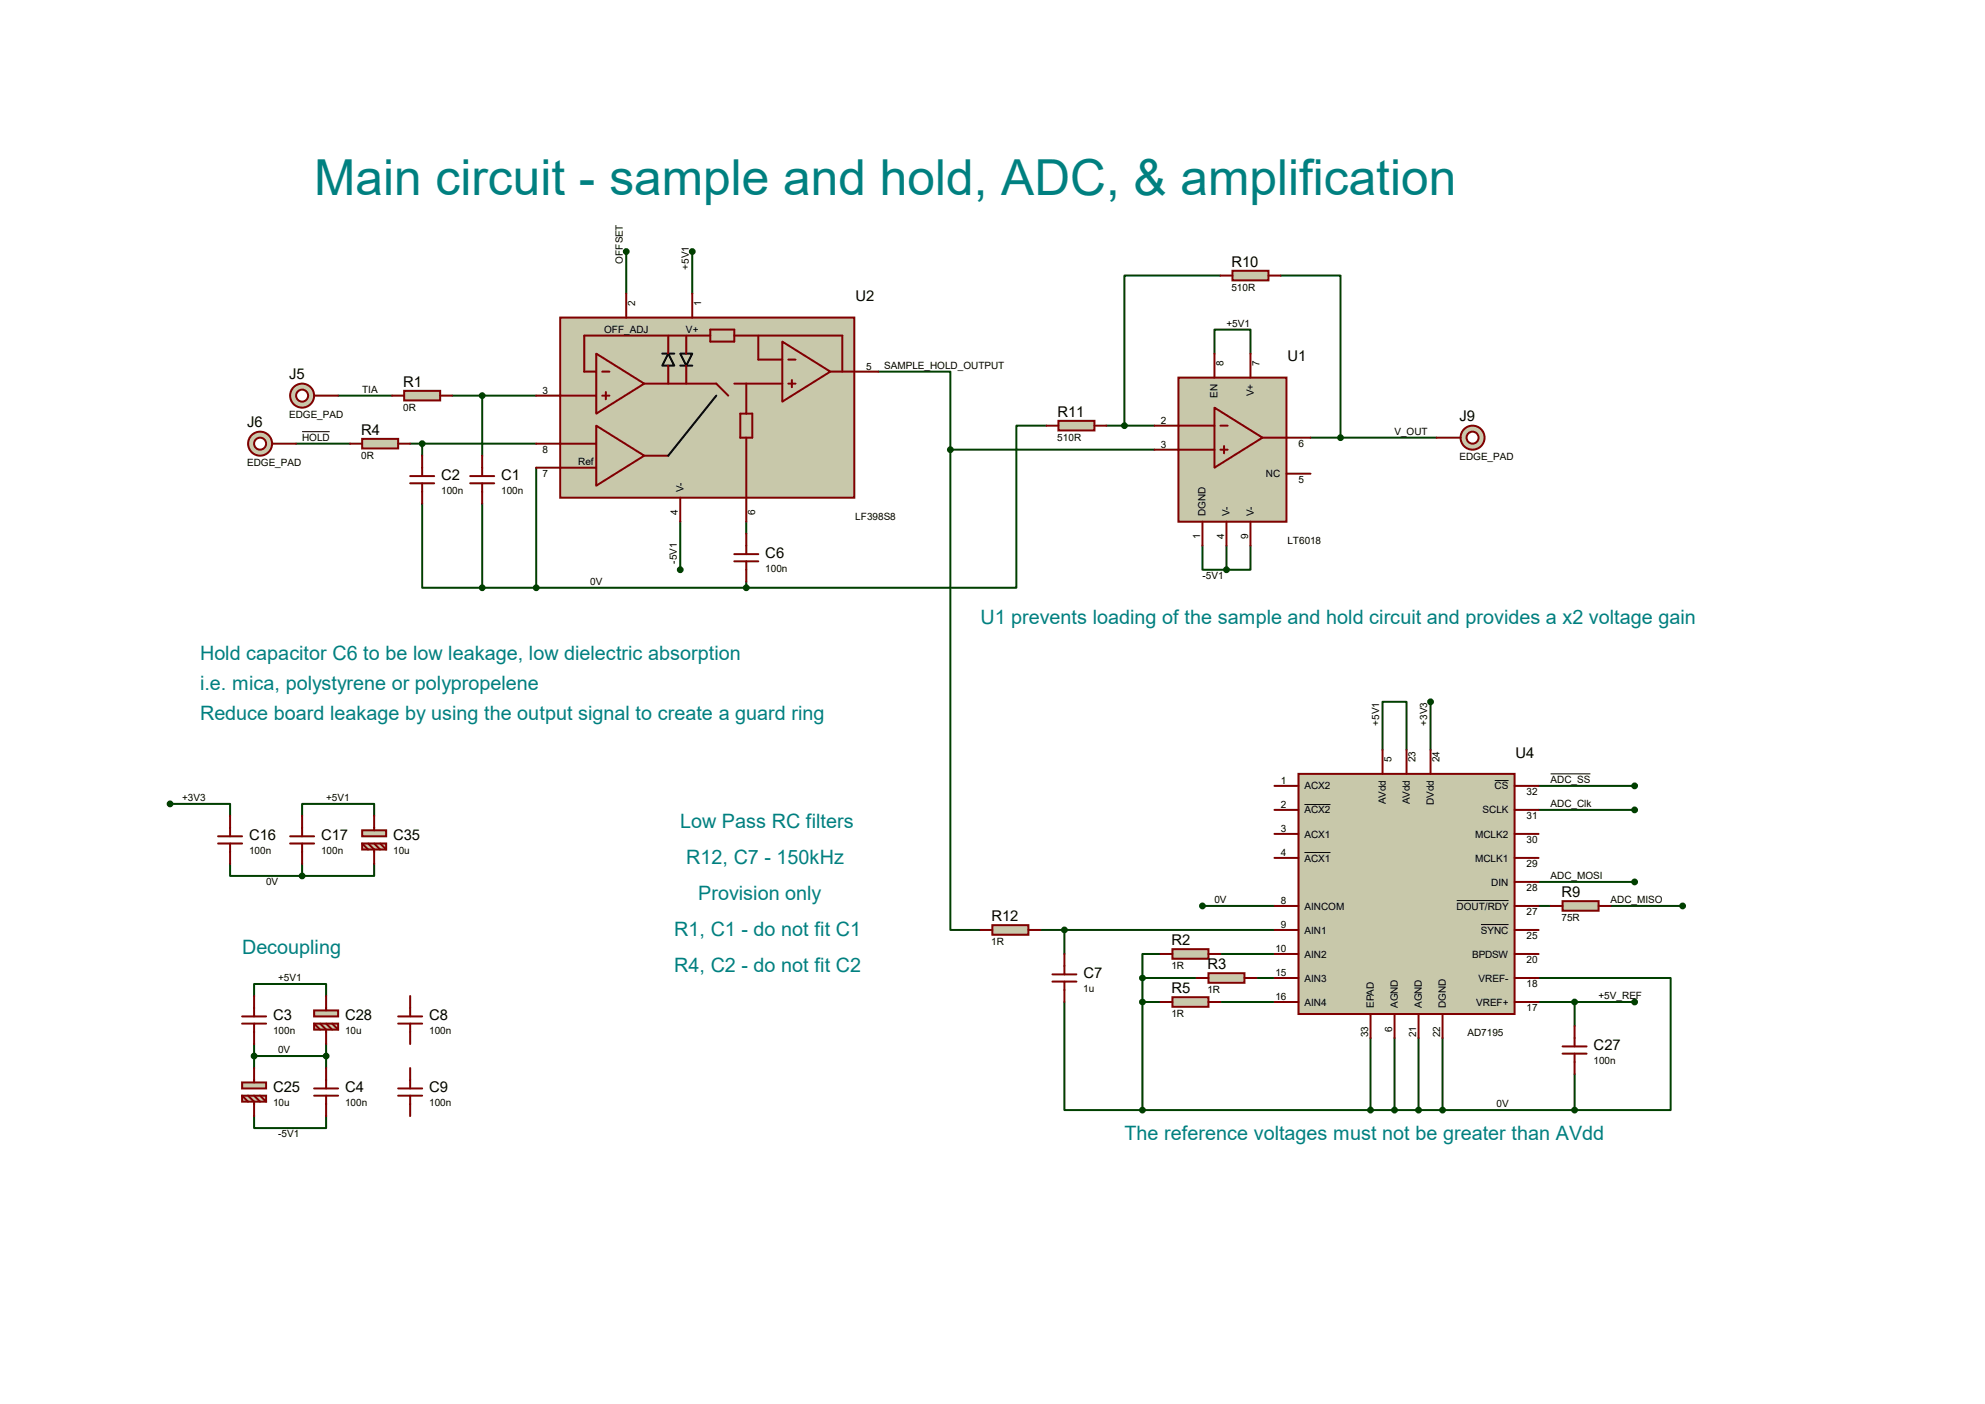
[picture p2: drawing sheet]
<svg xmlns="http://www.w3.org/2000/svg" width="420mm" height="297mm" viewBox="0 0 420 297" stroke-linecap="round" stroke-linejoin="round" font-family="sans-serif">
<g fill="none" stroke="#004000" stroke-width=".42">
<path d="M132.5 53.2v8.9M146.5 53.2v8.9M258.2 58.3h-20.3v31.7M270.9 58.3h12.7v34.3M185.8 78.6h15.3v16.5M257 74.8v-5.1h7.6v5.1M62.7 93.9h11.4M71.5 83.7h11.5M86.8 93.9h26.7M89.3 93.9v2.5M95.7 83.7h17.8M102 83.7v12.7"/>
<path d="M113.5 98.9v25.4M201.1 95.1v101.6h6.3M201.1 95.1h43.2M221.4 90h-6.3v34.3h-57.2M234.1 90h10.2M277.3 92.6h26.7M89.3 106.6v17.7h12.7M102 106.6v17.7M143.9 110.4v10.1M157.9 110.4v2.5M254.4 115.4v5.1h5.1M259.5 115.4v5.1"/>
<path d="M264.6 115.4v5.1h-5.1M102 124.3h55.9M157.9 123.1v1.2M292.5 158.6v-10.1h5.1v10.1M302.7 148.5v10.1M36 170.1h12.7v2.5M63.9 172.6v-2.5h15.3v2.5M325.5 166.2h20.4M325.5 171.3h20.4M48.7 182.8v2.5h15.2M63.9 182.8v2.5M79.2 182.8v2.5h-15.3"/>
<path d="M220.1 196.7h49.6M225.2 196.7v5.1M254.4 191.6h15.3M325.5 191.6h2.6M325.5 186.6h20.4M340.8 191.6h15.2M53.8 210.7v-2.5h15.2v2.5M225.2 212v22.8h16.5M241.7 212h3.8M241.7 206.9h11.5M241.7 206.9v27.9M245.5 201.8h-3.8v5.1"/>
<path d="M258.2 212h11.5M258.2 201.8h11.5M265.9 206.9h3.8M290 219.6v15.2M295.1 219.6v15.2M300.1 219.6v15.2M305.2 219.6v15.2M325.5 206.9h28v27.9h-20.3M325.5 212h20.4M333.2 212v5M53.8 236.1v2.5h15.2v-2.5M53.8 223.4h15.2"/>
<path d="M53.8 220.9v5M69 220.9v5M241.7 234.8h91.5M333.2 227.2v7.6"/>
</g>
<path d="M63.9 91.3h5.9M328.1 163.7h8.4" fill="none" stroke="#000" stroke-width=".21"/>
<path d="M274.7 163.7h45.8v50.8h-45.8z" fill="#c8c8aa" stroke="#800000" stroke-width=".42"/>
<g fill="none" stroke="#800000" stroke-width=".42">
<path d="M292.5 158.6v5.1M297.6 158.6v5.1M302.7 158.6v5.1M46.1 178.4h5.1M46.1 176.9h5.1M48.7 172.6v4.3M48.7 178.4v4.4M61.4 178.4h5.1M61.4 176.9h5.1M63.9 172.6v4.3M63.9 178.4v4.4M269.7 176.4h5"/>
<path d="M269.7 171.3h5M269.7 166.2h5M320.5 176.4h5M320.5 171.3h5M320.5 166.2h5M269.7 191.6h5M269.7 196.7h5M269.7 181.5h5M320.5 191.6h5M320.5 196.7h5M320.5 186.6h5M320.5 181.5h5"/>
<path d="M269.7 201.8h5M269.7 206.9h5M269.7 212h5M290 214.5v5.1M295.1 214.5v5.1M300.1 214.5v5.1M305.2 214.5v5.1M320.5 201.8h5M320.5 206.9h5M320.5 212h5"/>
</g>
<path d="M276 170.2h5.5M316.3 165.1h2.9M276 180.3h5.5M308.2 190.5h11M313.4 195.6h5.8" fill="none" stroke="#000" stroke-width=".21"/>
<g fill="#004000" stroke="#004000" stroke-width=".42">
<circle cx="345.9" cy="212" r=".51"/>
<circle cx="254.4" cy="191.6" r=".51"/>
<circle cx="302.7" cy="148.5" r=".51"/>
<circle cx="345.9" cy="186.6" r=".51"/>
<circle cx="345.9" cy="166.2" r=".51"/>
<circle cx="345.9" cy="171.3" r=".51"/>
</g>
<g fill="#c8c8aa" stroke="#800000" stroke-width=".42">
<path d="M249.3 79.9h22.9v30.5h-22.9z"/>
<path d="M257 86.2l10.1 6.4-10.1 6.3z"/>
</g>
<path d="M257 74.8v5.1M264.6 74.8v5.1M244.3 90h12.7M244.3 95.1h12.7M258.2 90h1.6M258.2 95.1h1.6M259 94.4v1.5M267.1 92.6h10.2M254.4 110.4v5M259.5 110.4v5M264.6 110.4v5M272.2 100.2h5.1" fill="none" stroke="#800000" stroke-width=".42"/>
<circle cx="259.5" cy="120.5" r=".51" fill="#004000" stroke="#004000" stroke-width=".42"/>
<path d="M85.5 82.7h7.6v2h-7.6z" fill="#c8c8aa" stroke="#800000" stroke-width=".42"/>
<path d="M83 83.7h2.5M93.1 83.7h2.6M333.2 217v4.4M330.6 222.9h5.1M330.6 221.4h5.1M333.2 222.9v4.3" fill="none" stroke="#800000" stroke-width=".42"/>
<g fill="#004000" stroke="#004000" stroke-width=".42">
<circle cx="69" cy="223.4" r=".51"/>
<circle cx="53.8" cy="223.4" r=".51"/>
</g>
<g fill="#c8c8aa" stroke="#800000" stroke-width=".42">
<path d="M66.5 213.7h5v1.3h-5z"/>
<path d="M66.5 216.5h5v1.3h-5z"/>
</g>
<path d="M66.5 216.5l1.2 1.3M67.7 216.5l1.3 1.3v3.1M69 210.7v3M69 216.5l1.3 1.3M70.3 216.5l1.2 1.3" fill="none" stroke="#800000" stroke-width=".42"/>
<g fill="#c8c8aa" stroke="#800000" stroke-width=".42">
<path d="M51.2 229h5.1v1.3h-5.1z"/>
<path d="M51.2 231.8h5.1v1.2h-5.1z"/>
</g>
<g fill="none" stroke="#800000" stroke-width=".42">
<path d="M51.2 216.5h5.1M51.2 215h5.1M53.8 210.7v4.3M53.8 216.5v4.4M51.2 231.8l1.3 1.2M52.5 231.8l1.3 1.2v3.1M53.8 225.9v3.1M53.8 231.8l1.2 1.2M55 231.8l1.3 1.2M66.5 231.8h5M66.5 230.3h5M69 225.9v4.4"/>
<path d="M69 231.8v4.3"/>
</g>
<g fill="#004000" stroke="#004000" stroke-width=".42">
<circle cx="36" cy="170.1" r=".51"/>
<circle cx="290" cy="234.8" r=".51"/>
<circle cx="295.1" cy="234.8" r=".51"/>
<circle cx="300.1" cy="234.8" r=".51"/>
<circle cx="305.2" cy="234.8" r=".51"/>
</g>
<g fill="#c8c8aa" stroke="#800000" stroke-width=".42">
<path d="M76.6 175.6h5.1v1.3h-5.1z"/>
<path d="M76.6 178.4h5.1v1.3h-5.1z"/>
</g>
<path d="M76.6 178.4l1.3 1.3M77.9 178.4l1.3 1.3v3.1M79.2 172.6v3M79.2 178.4l1.2 1.3M80.4 178.4l1.3 1.3" fill="none" stroke="#800000" stroke-width=".42"/>
<circle cx="63.9" cy="185.3" r=".51" fill="#004000" stroke="#004000" stroke-width=".42"/>
<path d="M330.6 190.6h7.6v2.1h-7.6z" fill="#c8c8aa" stroke="#800000" stroke-width=".42"/>
<path d="M328.1 191.6h2.5M338.2 191.6h2.6" fill="none" stroke="#800000" stroke-width=".42"/>
<g fill="#004000" stroke="#004000" stroke-width=".42">
<circle cx="356" cy="191.6" r=".51"/>
<circle cx="333.2" cy="212" r=".51"/>
<circle cx="333.2" cy="234.8" r=".51"/>
</g>
<path d="M248.1 200.8h7.6v2h-7.6z" fill="#c8c8aa" stroke="#800000" stroke-width=".42"/>
<path d="M245.5 201.8h2.6M255.7 201.8h2.5" fill="none" stroke="#800000" stroke-width=".42"/>
<path d="M255.7 205.9h7.6v2h-7.6z" fill="#c8c8aa" stroke="#800000" stroke-width=".42"/>
<path d="M253.2 206.9h2.5M263.3 206.9h2.6" fill="none" stroke="#800000" stroke-width=".42"/>
<path d="M248.1 210.9h7.6v2.1h-7.6z" fill="#c8c8aa" stroke="#800000" stroke-width=".42"/>
<path d="M245.5 212h2.6M255.7 212h2.5" fill="none" stroke="#800000" stroke-width=".42"/>
<circle cx="241.7" cy="206.9" r=".51" fill="#004000" stroke="#004000" stroke-width=".42"/>
<circle cx="63.9" cy="83.7" r="2.54" fill="#c8c8aa" stroke="#800000" stroke-width=".42"/>
<circle cx="63.9" cy="83.7" r="1.27" fill="#fff" stroke="#800000" stroke-width=".42"/>
<path d="M66.5 83.7h5" fill="none" stroke="#800000" stroke-width=".42"/>
<g fill="#c8c8aa" stroke="#800000" stroke-width=".42">
<path d="M118.5 67.2h62.3v38.1h-62.3z"/>
<path d="M126.2 74.8l10.1 6.4-10.1 6.3z"/>
</g>
<path d="M123.6 78.6h2.6M127.4 78.6h1.5M118.5 83.7h7.7M127.4 83.7h1.5M128.2 82.9v1.6M136.3 81.2h15.3" fill="none" stroke="#800000" stroke-width=".42"/>
<path d="M165.5 72.3l10.2 6.3-10.2 6.4z" fill="#c8c8aa" stroke="#800000" stroke-width=".42"/>
<path d="M166.8 76.1h1.5M175.7 78.6h5.1M166.8 81.2h1.5M167.6 80.4v1.5" fill="none" stroke="#800000" stroke-width=".42"/>
<path d="M126.2 90l10.1 6.4-10.1 6.3z" fill="#c8c8aa" stroke="#800000" stroke-width=".42"/>
<g fill="none" stroke="#800000" stroke-width=".42">
<path d="M132.5 62.1v5.1M141.4 71v3.8M141.4 77.3v3.9M145.2 71v3.8M145.2 77.3v3.9M146.5 62.1v5.1M150.3 69.7h5.1v2.6h-5.1zM150.3 71h-26.7v7.6M155.4 71h22.8v7.6M160.4 71v5.1h5.1M180.8 78.6h5M113.5 93.9h12.7"/>
<path d="M113.5 98.9h12.7M113.5 83.7h5M136.3 96.4h5.1M151.6 81.2l2.5 2.5M155.4 81.2h10.1M156.6 87.5h2.6v5.1h-2.6zM157.9 81.2v6.3M157.9 92.6v17.8M143.9 105.3v5.1"/>
</g>
<path d="M140.1 74.8h2.6M141.4 74.8l1.3 2.5h-2.6zM143.9 74.8h2.6l-1.3 2.5zM143.9 77.3h2.6M151.6 83.7l-10.2 12.7" fill="none" stroke="#000" stroke-width=".42"/>
<path d="M76.6 92.8h7.6v2.1h-7.6z" fill="#c8c8aa" stroke="#800000" stroke-width=".42"/>
<path d="M74.1 93.9h2.5M84.2 93.9h2.6" fill="none" stroke="#800000" stroke-width=".42"/>
<circle cx="55" cy="93.9" r="2.54" fill="#c8c8aa" stroke="#800000" stroke-width=".42"/>
<circle cx="55" cy="93.9" r="1.27" fill="#fff" stroke="#800000" stroke-width=".42"/>
<g fill="none" stroke="#800000" stroke-width=".42">
<path d="M57.6 93.9h5.1M89.3 96.4v4.3M102 96.4v4.3M86.8 102.2h5.1M86.8 100.7h5.1M89.3 102.2v4.4M99.5 102.2h5.1M99.5 100.7h5.1M102 102.2v4.4M155.4 118.7h5M155.4 117.2h5M157.9 112.9v4.3"/>
<path d="M157.9 118.7v4.4"/>
</g>
<g fill="#004000" stroke="#004000" stroke-width=".42">
<circle cx="102" cy="83.7" r=".51"/>
<circle cx="89.3" cy="93.9" r=".51"/>
<circle cx="146.5" cy="53.2" r=".51"/>
<circle cx="132.5" cy="53.2" r=".51"/>
<circle cx="143.9" cy="120.5" r=".51"/>
<circle cx="102" cy="124.3" r=".51"/>
<circle cx="113.5" cy="124.3" r=".51"/>
</g>
<path d="M260.8 57.3h7.6v2h-7.6z" fill="#c8c8aa" stroke="#800000" stroke-width=".42"/>
<path d="M258.2 58.3h2.6M268.4 58.3h2.5" fill="none" stroke="#800000" stroke-width=".42"/>
<path d="M223.9 89h7.7v2.1h-7.7z" fill="#c8c8aa" stroke="#800000" stroke-width=".42"/>
<path d="M221.4 90h2.5M231.6 90h2.5" fill="none" stroke="#800000" stroke-width=".42"/>
<path d="M210 195.7h7.6v2h-7.6z" fill="#c8c8aa" stroke="#800000" stroke-width=".42"/>
<path d="M207.4 196.7h2.6M217.6 196.7h2.5M222.7 207.6h5.1M222.7 206.1h5.1M225.2 201.8v4.3M225.2 207.6v4.4" fill="none" stroke="#800000" stroke-width=".42"/>
<g fill="#004000" stroke="#004000" stroke-width=".42">
<circle cx="225.2" cy="196.7" r=".51"/>
<circle cx="201.1" cy="95.1" r=".51"/>
</g>
<circle cx="311.6" cy="92.6" r="2.54" fill="#c8c8aa" stroke="#800000" stroke-width=".42"/>
<circle cx="311.6" cy="92.6" r="1.27" fill="#fff" stroke="#800000" stroke-width=".42"/>
<path d="M304 92.6h5M84.2 216.5h5.1M84.2 215h5.1M86.8 210.7v4.3M86.8 216.5v4.4M84.2 231.8h5.1M84.2 230.3h5.1M86.8 225.9v4.4M86.8 231.8v4.3" fill="none" stroke="#800000" stroke-width=".42"/>
<g fill="#004000" stroke="#004000" stroke-width=".42">
<circle cx="241.7" cy="234.8" r=".51"/>
<circle cx="241.7" cy="212" r=".51"/>
<circle cx="283.6" cy="92.6" r=".51"/>
<circle cx="237.9" cy="90" r=".51"/>
<circle cx="157.9" cy="124.3" r=".51"/>
</g>
<text font-size="10.5" fill="#008080" x="66.5" y="41.1">Main circuit - sample and hold, ADC, &amp; amplification</text>
<g font-size="4.2" fill="#008080">
<text x="207.4" y="132">U1 prevents loading of the sample and hold circuit and provides a x2 voltage gain</text>
<text x="42.3" y="139.6">Hold capacitor C6 to be low leakage, low dielectric absorption</text>
<text x="42.3" y="145.9">i.e. mica, polystyrene or polypropelene</text>
<text x="42.3" y="152.3">Reduce board leakage by using the output signal to create a guard ring</text>
<text x="143.9" y="175.1">Low Pass RC filters</text>
<text x="145.2" y="182.8">R12, C7 - 150kHz</text>
<text x="147.7" y="190.4">Provision only</text>
<text x="142.7" y="198">R1, C1 - do not fit C1</text>
<text x="51.2" y="201.8">Decoupling</text>
<text x="142.7" y="205.6">R4, C2 - do not fit C2</text>
<text x="237.9" y="241.2">The reference voltages must not be greater than AVdd</text>
</g>
<g font-size="3.1">
<text x="260.6" y="56.4">R10</text>
<text x="181" y="63.8">U2</text>
<text x="272.4" y="76.5">U1</text>
<text x="61.2" y="80.3">J5</text>
<text x="85.3" y="81.8">R1</text>
<text x="223.7" y="88.1">R11</text>
<text x="308.8" y="89.2">J9</text>
<text x="52.3" y="90.4">J6</text>
<text x="76.4" y="91.9">R4</text>
<text x="93.3" y="101.6">C2</text>
<text x="106" y="101.6">C1</text>
<text x="161.9" y="118.1">C6</text>
<text x="320.7" y="160.3">U4</text>
<text x="52.7" y="177.8">C16</text>
<text x="67.9" y="177.8">C17</text>
<text x="83.2" y="177.8">C35</text>
<text x="330.4" y="189.7">R9</text>
<text x="209.8" y="194.8">R12</text>
<text x="247.9" y="199.9">R2</text>
<text x="229.2" y="207">C7</text>
<text x="255.5" y="205">R3</text>
<text x="57.8" y="215.9">C3</text>
<text x="73" y="215.9">C28</text>
<text x="90.8" y="215.9">C8</text>
<text x="247.9" y="210.1">R5</text>
<text x="337.2" y="222.2">C27</text>
<text x="57.8" y="231.1">C25</text>
<text x="73" y="231.1">C4</text>
<text x="90.8" y="231.1">C9</text>
</g>
<g font-size="2.1">
<text x="131.8" y="55.8" transform="rotate(-90 131.8 55.8)">OFFSET</text>
<text x="145.8" y="57" transform="rotate(-90 145.8 57)">+5V1</text>
<text x="134.4" y="64.7" transform="rotate(-90 134.4 64.7)">2</text>
<text x="148.4" y="64.7" transform="rotate(-90 148.4 64.7)">1</text>
<text x="260.5" y="61.5">510R</text>
<text x="127.8" y="70.4">OFF_ADJ</text>
<text x="145.1" y="70.4">V+</text>
<text x="259.5" y="69.1">+5V1</text>
<text x="258.9" y="77.4" transform="rotate(-90 258.9 77.4)">8</text>
<text x="266.5" y="77.4" transform="rotate(-90 266.5 77.4)">7</text>
<text x="76.6" y="83.1">TIA</text>
<text x="114.8" y="83.3">3</text>
<text x="183.3" y="78.2">5</text>
<text x="187.1" y="78">SAMPLE_HOLD_OUTPUT</text>
<text x="265.3" y="83.8" transform="rotate(-90 265.3 83.8)">V+</text>
<text x="61.2" y="88.4">EDGE_PAD</text>
<text x="85.3" y="86.9">0R</text>
<text x="245.6" y="89.7">2</text>
<text x="257.6" y="84.1" transform="rotate(-90 257.6 84.1)">EN</text>
<text x="63.9" y="93.3">HOLD</text>
<text x="114.8" y="95.8">8</text>
<text x="223.7" y="93.2">510R</text>
<text x="245.6" y="94.7">3</text>
<text x="274.7" y="94.5">6</text>
<text x="295" y="92">V_OUT</text>
<text x="52.3" y="98.6">EDGE_PAD</text>
<text x="76.4" y="97">0R</text>
<text x="114.8" y="100.9">7</text>
<text x="122.3" y="98.3">Ref</text>
<text x="267.9" y="101">NC</text>
<text x="308.8" y="97.3">EDGE_PAD</text>
<text x="93.3" y="104.5">100n</text>
<text x="106" y="104.5">100n</text>
<text x="144.6" y="104" transform="rotate(-90 144.6 104)">V-</text>
<text x="274.7" y="102.2">5</text>
<text x="143.4" y="109" transform="rotate(-90 143.4 109)">4</text>
<text x="159.8" y="109" transform="rotate(-90 159.8 109)">6</text>
<text x="181" y="110">LF398S8</text>
<text x="255.1" y="109.1" transform="rotate(-90 255.1 109.1)">DGND</text>
<text x="260.2" y="109.1" transform="rotate(-90 260.2 109.1)">V-</text>
<text x="265.3" y="109.1" transform="rotate(-90 265.3 109.1)">V-</text>
<text x="143.2" y="119.3" transform="rotate(-90 143.2 119.3)">-5V1</text>
<text x="253.9" y="114.1" transform="rotate(-90 253.9 114.1)">1</text>
<text x="259" y="114.1" transform="rotate(-90 259 114.1)">4</text>
<text x="264.1" y="114.1" transform="rotate(-90 264.1 114.1)">9</text>
<text x="272.4" y="115.1">LT6018</text>
<text x="124.9" y="123.7">0V</text>
<text x="161.9" y="121">100n</text>
<text x="254.4" y="122.5">-5V1</text>
<text x="291.8" y="153.6" transform="rotate(-90 291.8 153.6)">+5V1</text>
<text x="302" y="153.6" transform="rotate(-90 302 153.6)">+3V3</text>
<text x="294.4" y="161.2" transform="rotate(-90 294.4 161.2)">5</text>
<text x="299.5" y="161.2" transform="rotate(-90 299.5 161.2)">23</text>
<text x="304.6" y="161.2" transform="rotate(-90 304.6 161.2)">24</text>
<text x="271" y="165.9">1</text>
<text x="276" y="167">ACX2</text>
<text x="316.2" y="167">CS</text>
<text x="328.1" y="165.7">ADC_SS</text>
<text x="38.5" y="169.5">+3V3</text>
<text x="69" y="169.5">+5V1</text>
<text x="271" y="170.9">2</text>
<text x="276" y="172.1">ACX2</text>
<text x="293.2" y="170" transform="rotate(-90 293.2 170)">AVdd</text>
<text x="298.3" y="170" transform="rotate(-90 298.3 170)">AVdd</text>
<text x="303.4" y="170.2" transform="rotate(-90 303.4 170.2)">DVdd</text>
<text x="313.7" y="172.1">SCLK</text>
<text x="323" y="173.3">31</text>
<text x="323" y="168.2">32</text>
<text x="328.1" y="170.7">ADC_Clk</text>
<text x="271" y="176">3</text>
<text x="276" y="177.2">ACX1</text>
<text x="312.1" y="177.2">MCLK2</text>
<text x="323" y="178.4">30</text>
<text x="52.7" y="180.7">100n</text>
<text x="67.9" y="180.7">100n</text>
<text x="83.2" y="180.7">10u</text>
<text x="271" y="181.1">4</text>
<text x="276" y="182.2">ACX1</text>
<text x="312.1" y="182.2">MCLK1</text>
<text x="323" y="183.4">29</text>
<text x="328.1" y="186">ADC_MOSI</text>
<text x="56.3" y="187.2">0V</text>
<text x="256.9" y="191.1">0V</text>
<text x="271" y="191.3">8</text>
<text x="315.5" y="187.3">DIN</text>
<text x="323" y="188.5">28</text>
<text x="340.8" y="191.1">ADC_MISO</text>
<text x="271" y="196.3">9</text>
<text x="276" y="192.4">AINCOM</text>
<text x="276" y="197.5">AIN1</text>
<text x="308.2" y="192.4">DOUT/RDY</text>
<text x="313.3" y="197.5">SYNC</text>
<text x="323" y="193.6">27</text>
<text x="330.4" y="194.8">75R</text>
<text x="209.7" y="199.9">1R</text>
<text x="269.9" y="201.4">10</text>
<text x="276" y="202.6">AIN2</text>
<text x="311.5" y="202.6">BPDSW</text>
<text x="323" y="203.8">20</text>
<text x="323" y="198.7">25</text>
<text x="58.8" y="207.6">+5V1</text>
<text x="229.2" y="209.9">1u</text>
<text x="247.8" y="205">1R</text>
<text x="269.9" y="206.5">15</text>
<text x="276" y="207.6">AIN3</text>
<text x="312.9" y="207.6">VREF-</text>
<text x="323" y="208.8">18</text>
<text x="247.8" y="215.1">1R</text>
<text x="255.5" y="210.1">1R</text>
<text x="269.9" y="211.6">16</text>
<text x="276" y="212.7">AIN4</text>
<text x="290.7" y="213.2" transform="rotate(-90 290.7 213.2)">EPAD</text>
<text x="295.7" y="213.2" transform="rotate(-90 295.7 213.2)">AGND</text>
<text x="300.8" y="213.2" transform="rotate(-90 300.8 213.2)">AGND</text>
<text x="305.9" y="213.2" transform="rotate(-90 305.9 213.2)">DGND</text>
<text x="312.4" y="212.7">VREF+</text>
<text x="323" y="213.9">17</text>
<text x="338.2" y="211.4">+5V_REF</text>
<text x="57.8" y="218.8">100n</text>
<text x="73" y="218.8">10u</text>
<text x="90.8" y="218.8">100n</text>
<text x="289.5" y="219.4" transform="rotate(-90 289.5 219.4)">33</text>
<text x="294.6" y="218.2" transform="rotate(-90 294.6 218.2)">6</text>
<text x="299.6" y="219.4" transform="rotate(-90 299.6 219.4)">21</text>
<text x="304.7" y="219.4" transform="rotate(-90 304.7 219.4)">22</text>
<text x="310.5" y="219.2">AD7195</text>
<text x="58.8" y="222.8">0V</text>
<text x="337.2" y="225.1">100n</text>
<text x="57.8" y="234">10u</text>
<text x="73" y="234">100n</text>
<text x="90.8" y="234">100n</text>
<text x="316.6" y="234.2">0V</text>
<text x="58.8" y="240.6">-5V1</text>
</g>
</svg>
